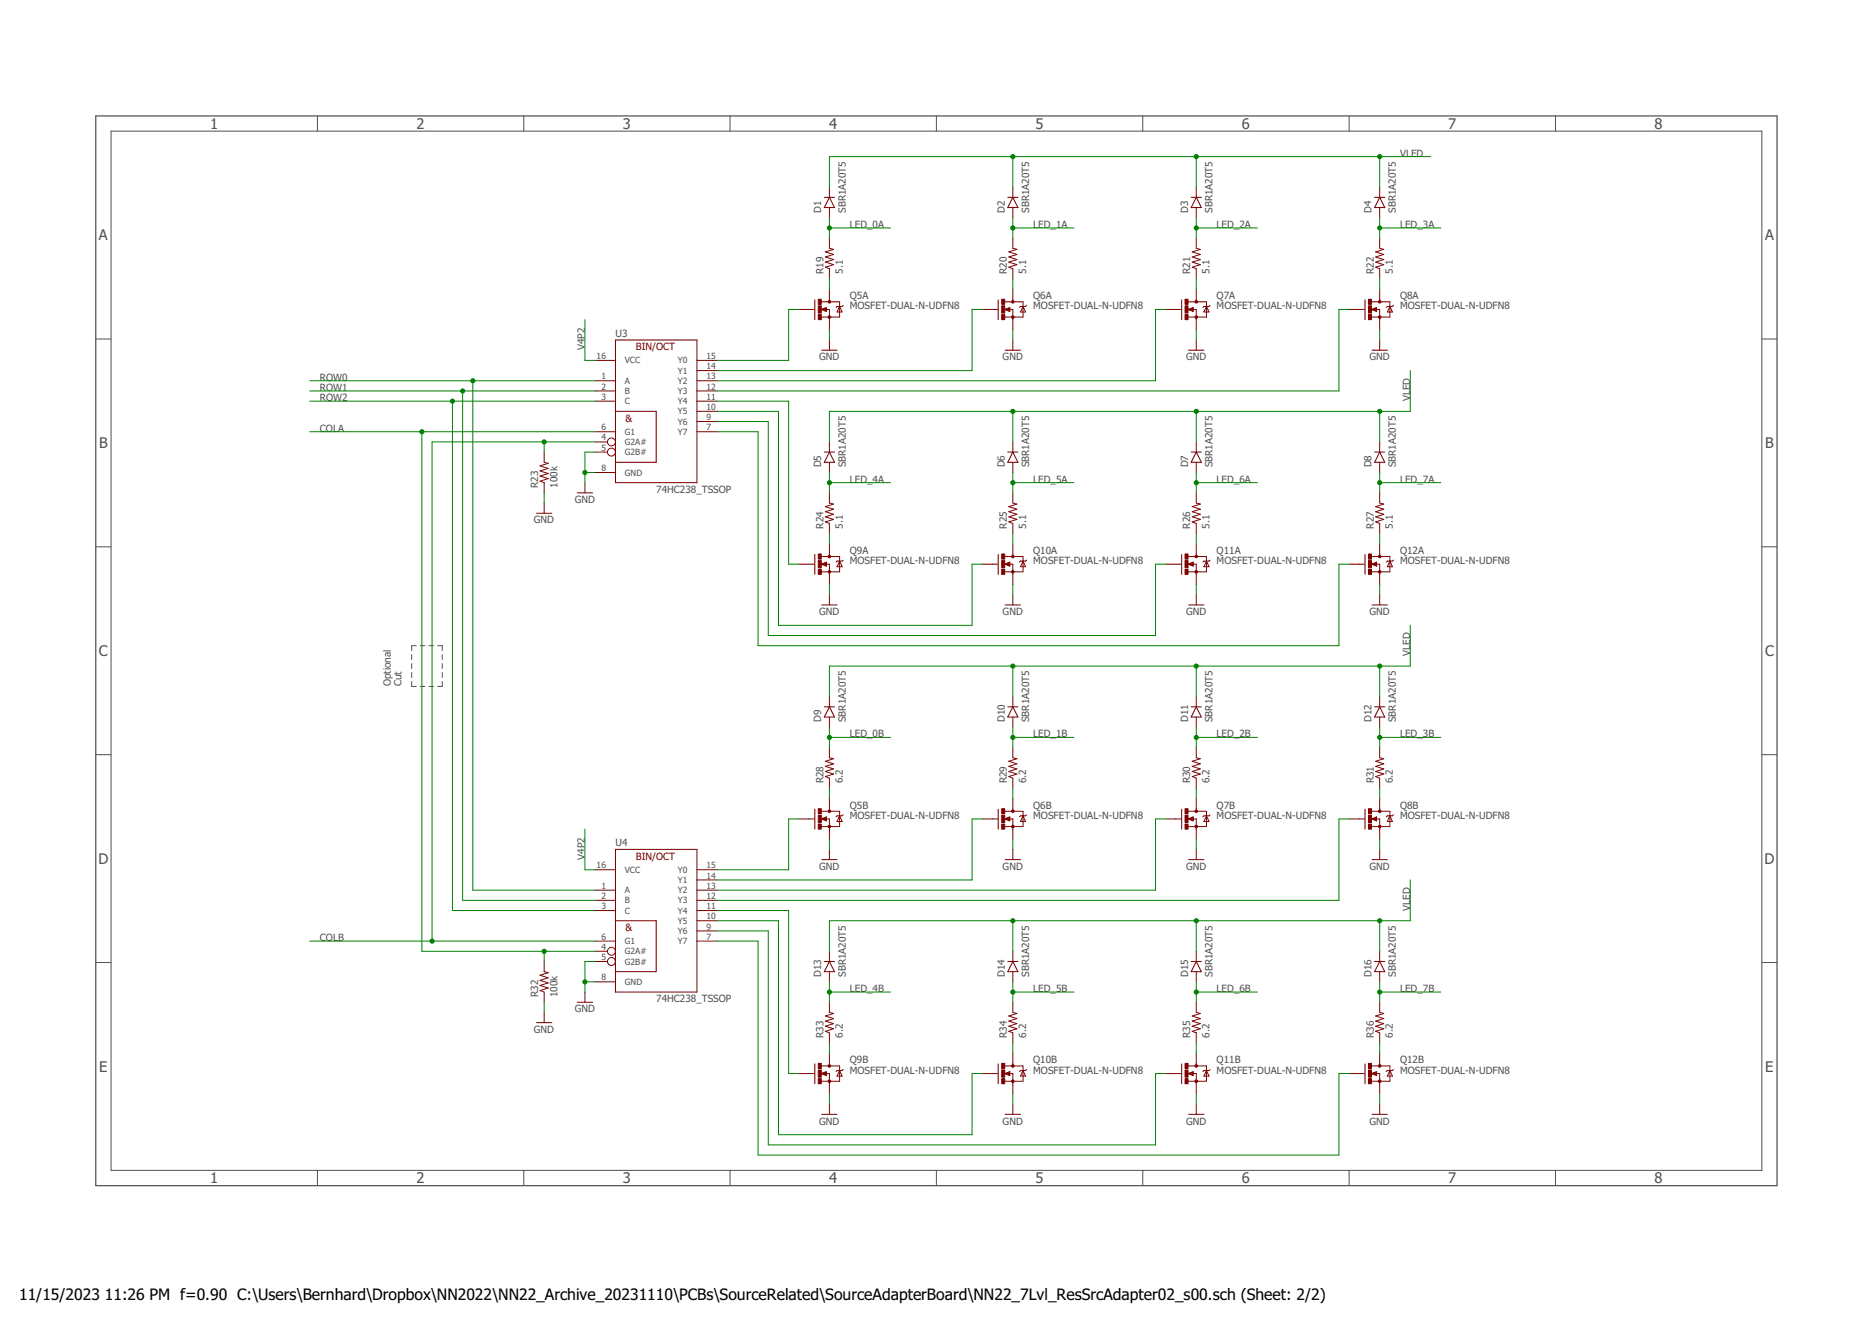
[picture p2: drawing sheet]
<svg xmlns="http://www.w3.org/2000/svg" width="420mm" height="297mm" viewBox="0 0 420 297" stroke-linecap="round" stroke-linejoin="round" font-family="sans-serif">
<path d="M21.5 26h377.1v240h-377.1z" fill="none" stroke="#505050" stroke-width=".28"/>
<g fill="none" stroke="#505050" stroke-width=".22">
<path d="M24.9 29.4h370.3v233.2h-370.3zM71.2 26v3.4M117.5 26v3.4M163.8 26v3.4M210.1 26v3.4M256.3 26v3.4M302.6 26v3.4M348.9 26v3.4M21.5 76.1h3.4M395.2 76.1h3.4M21.5 122.7h3.4M395.2 122.7h3.4"/>
<path d="M92.4 152.9v1.1h1M92.4 146.9v1.1M92.4 148.9v1.1M92.4 150.9v1.1M93.4 144.9h-1v1.1M94.3 144.9h1M94.3 154h1M96.2 144.9h1.1M96.2 154h1.1M98.2 144.9h1v1.1M99.2 146.9v1.1M99.2 148.9v1.1"/>
<path d="M99.2 150.9v1.1M99.2 152.9v1.1h-1M21.5 169.3h3.4M395.2 169.3h3.4M21.5 215.9h3.4M395.2 215.9h3.4M71.2 262.6v3.4M117.5 262.6v3.4M163.8 262.6v3.4M210.1 262.6v3.4M256.3 262.6v3.4M302.6 262.6v3.4"/>
<path d="M348.9 262.6v3.4"/>
</g>
<g fill="none" stroke="#800000" stroke-width=".23">
<path d="M184.9 44.3h2.3M186.1 44.3l1.1 2.3h-2.3zM226.1 44.3h2.2M227.2 44.3l1.1 2.3h-2.2zM267.2 44.3h2.3M268.4 44.3l1.1 2.3h-2.3zM308.4 44.3h2.2M309.5 44.3l1.1 2.3h-2.2zM138.1 76.3h18.2v32h-18.2zM182.8 67.3v4.4M184.3 78.6h3.5M223.9 67.3v4.4"/>
<path d="M225.5 78.6h3.4M265.1 67.3v4.4M266.6 78.6h3.5M306.2 67.3v4.4M307.8 78.6h3.4M138.1 92.3h9.1v11.4h-9.1M120.4 115.1h3.4M129.5 110.6h3.4M184.9 101.4h2.3M186.1 101.4l1.1 2.3h-2.3zM226.1 101.4h2.2M227.2 101.4l1.1 2.3h-2.2z"/>
<path d="M267.2 101.4h2.3M268.4 101.4l1.1 2.3h-2.3zM308.4 101.4h2.2M309.5 101.4l1.1 2.3h-2.2zM182.8 124.4v4.5M184.3 135.7h3.5M223.9 124.4v4.5M225.5 135.7h3.4M265.1 124.4v4.5M266.6 135.7h3.5M306.2 124.4v4.5M307.8 135.7h3.4"/>
<path d="M184.9 158.6h2.3M186.1 158.6l1.1 2.3h-2.3zM226.1 158.6h2.2M227.2 158.6l1.1 2.3h-2.2zM267.2 158.6h2.3M268.4 158.6l1.1 2.3h-2.3zM308.4 158.6h2.2M309.5 158.6l1.1 2.3h-2.2zM138.1 190.6h18.2v32h-18.2zM182.8 181.5v4.5M184.3 192.8h3.5M223.9 181.5v4.5"/>
<path d="M225.5 192.8h3.4M265.1 181.5v4.5M266.6 192.8h3.5M306.2 181.5v4.5M307.8 192.8h3.4M138.1 206.6h9.1v11.4h-9.1M184.9 215.7h2.3M186.1 215.7l1.1 2.3h-2.3zM226.1 215.7h2.2M227.2 215.7l1.1 2.3h-2.2zM267.2 215.7h2.3M268.4 215.7l1.1 2.3h-2.3z"/>
<path d="M308.4 215.7h2.2M309.5 215.7l1.1 2.3h-2.2zM120.4 229.4h3.4M129.5 224.9h3.4M182.8 238.7v4.4M223.9 238.7v4.4M265.1 238.7v4.4M306.2 238.7v4.4M184.3 250h3.5M225.5 250h3.4M266.6 250h3.5M307.8 250h3.4"/>
</g>
<g fill="none" stroke="#800000" stroke-width=".22">
<path d="M186.1 42v2.3M186.1 46.6v2.3M186.1 53.4v2.3l.9 .2-1.9 .6 1.9 .6-1.9 .6 1.9 .5-1.9 .6 1.9 .6-1.9 .5 1 .4v2.3M227.2 42v2.3M227.2 46.6v2.3M227.2 53.4v2.3l.9 .2-1.8 .6 1.8 .6-1.8 .6 1.8 .5-1.8 .6 1.8 .6-1.8 .5 .9 .4v2.3M268.4 42v2.3M268.4 46.6v2.3M268.4 53.4v2.3l.9 .2-1.9 .6 1.9 .6-1.9 .6 1.9 .5-1.9 .6 1.9 .6-1.9 .5 1 .4v2.3M309.5 42v2.3M309.5 46.6v2.3M309.5 53.4v2.3l.9 .2-1.8 .6 1.8 .6-1.8 .6 1.8 .5-1.8 .6 1.8 .6-1.8 .5 .9 .4v2.3"/>
<path d="M179.2 69.4h3.4M184.2 69.4l1.2-.4v.9zM184.3 67.7h4v3.4h-4.1M185.3 69.4h.8v4.6M186.1 64.9v2.8M186.1 76.3v2.3M188.3 68.7l.6 1.3h-1.1zM189.1 68.5l-.2 .2h-1.1l-.2 .3M220.3 69.4h3.5M225.4 69.4l1.1-.4v.9zM225.4 67.7h4.1v3.4h-4.1M226.4 69.4h.8v4.6"/>
<path d="M227.2 64.9v2.8M227.2 76.3v2.3M229.5 68.7l.6 1.3h-1.2zM230.3 68.5l-.2 .2h-1.2l-.2 .3M261.5 69.4h3.4M266.5 69.4l1.2-.4v.9zM266.6 67.7h4v3.4h-4.1M267.5 69.4h.9v4.6M268.4 64.9v2.8M268.4 76.3v2.3M270.6 68.7l.6 1.3h-1.1zM271.4 68.5l-.2 .2h-1.1l-.3 .3"/>
<path d="M302.6 69.4h3.5M307.7 69.4l1.1-.4v.9zM307.7 67.7h4.1v3.4h-4.1M308.7 69.4h.8v4.6M309.5 64.9v2.8M309.5 76.3v2.3M311.8 68.7l.6 1.3h-1.2zM312.6 68.5l-.2 .2h-1.2l-.2 .3M133.5 85.4h4.6M133.5 87.7h4.6M133.5 90h4.6M133.5 96.9h4.6"/>
<path d="M133.5 99.1h2.8M133.5 80.9h4.6M156.3 85.4h4.6M156.3 87.7h4.6M156.3 90h4.6M156.3 96.9h4.6M156.3 80.9h4.6M156.3 83.1h4.6M156.3 92.3h4.6M156.3 94.6h4.6M186.1 99.1v2.3M227.2 99.1v2.3"/>
<path d="M268.4 99.1v2.3M309.5 99.1v2.3M122.1 101.4v2.3l.9 .2-1.9 .6 1.9 .6-1.9 .6 1.9 .5-1.9 .6 1.9 .6-1.9 .5 1 .4v2.3M122.1 112.9v2.2M131.2 108.3v2.3M133.5 101.4h2.8M133.5 106h4.6M186.1 103.7v2.3M186.1 110.6v2.3l.9 .2-1.9 .6 1.9 .5-1.9 .6 1.9 .6-1.9 .6 1.9 .5-1.9 .6 1 .3v2.3M227.2 103.7v2.3M227.2 110.6v2.3l.9 .2-1.8 .6 1.8 .5-1.8 .6 1.8 .6-1.8 .6 1.8 .5-1.8 .6 .9 .3v2.3M268.4 103.7v2.3"/>
<path d="M268.4 110.6v2.3l.9 .2-1.9 .6 1.9 .5-1.9 .6 1.9 .6-1.9 .6 1.9 .5-1.9 .6 1 .3v2.3M309.5 103.7v2.3M309.5 110.6v2.3l.9 .2-1.8 .6 1.8 .5-1.8 .6 1.8 .6-1.8 .6 1.8 .5-1.8 .6 .9 .3v2.3M179.2 126.6h3.4M184.2 126.6l1.2-.5v.9zM184.3 124.9h4v3.4h-4.1M185.3 126.6h.8v4.5M186.1 122v2.9M186.1 133.4v2.3M188.3 125.9l.6 1.2h-1.1zM189.1 125.7l-.2 .2h-1.1l-.2 .2M220.3 126.6h3.5"/>
<path d="M225.4 126.6l1.1-.5v.9zM225.4 124.9h4.1v3.4h-4.1M226.4 126.6h.8v4.5M227.2 122v2.9M227.2 133.4v2.3M229.5 125.9l.6 1.2h-1.2zM230.3 125.7l-.2 .2h-1.2l-.2 .2M261.5 126.6h3.4M266.5 126.6l1.2-.5v.9zM266.6 124.9h4v3.4h-4.1M267.5 126.6h.9v4.5M268.4 122v2.9"/>
<path d="M268.4 133.4v2.3M270.6 125.9l.6 1.2h-1.1zM271.4 125.7l-.2 .2h-1.1l-.3 .2M302.6 126.6h3.5M307.7 126.6l1.1-.5v.9zM307.7 124.9h4.1v3.4h-4.1M308.7 126.6h.8v4.5M309.5 122v2.9M309.5 133.4v2.3M311.8 125.9l.6 1.2h-1.2zM312.6 125.7l-.2 .2h-1.2l-.2 .2M186.1 156.3v2.3"/>
<path d="M227.2 156.3v2.3M268.4 156.3v2.3M309.5 156.3v2.3M186.1 160.9v2.3M186.1 167.7v2.3l.9 .2-1.9 .6 1.9 .6-1.9 .5 1.9 .6-1.9 .6 1.9 .6-1.9 .5 1 .4v2.3M186.1 179.2v2.8M227.2 160.9v2.3M227.2 167.7v2.3l.9 .2-1.8 .6 1.8 .6-1.8 .5 1.8 .6-1.8 .6 1.8 .6-1.8 .5 .9 .4v2.3M227.2 179.2v2.8M268.4 160.9v2.3M268.4 167.7v2.3l.9 .2-1.9 .6 1.9 .6-1.9 .5 1.9 .6-1.9 .6 1.9 .6-1.9 .5 1 .4v2.3M268.4 179.2v2.8"/>
<path d="M309.5 160.9v2.3M309.5 167.7v2.3l.9 .2-1.8 .6 1.8 .6-1.8 .5 1.8 .6-1.8 .6 1.8 .6-1.8 .5 .9 .4v2.3M309.5 179.2v2.8M133.5 199.7h4.6M133.5 195.1h4.6M156.3 199.7h4.6M156.3 195.1h4.6M156.3 197.4h4.6M179.2 183.7h3.4M184.2 183.7l1.2-.4v.9zM184.3 182h4v3.4h-4.1M185.3 183.7h.8v4.6"/>
<path d="M186.1 190.6v2.2M188.3 183l.6 1.3h-1.1zM189.1 182.8l-.2 .2h-1.1l-.2 .3M220.3 183.7h3.5M225.4 183.7l1.1-.4v.9zM225.4 182h4.1v3.4h-4.1M226.4 183.7h.8v4.6M227.2 190.6v2.2M229.5 183l.6 1.3h-1.2zM230.3 182.8l-.2 .2h-1.2l-.2 .3M261.5 183.7h3.4M266.5 183.7l1.2-.4v.9z"/>
<path d="M266.6 182h4v3.4h-4.1M267.5 183.7h.9v4.6M268.4 190.6v2.2M270.6 183l.6 1.3h-1.1zM271.4 182.8l-.2 .2h-1.1l-.3 .3M302.6 183.7h3.5M307.7 183.7l1.1-.4v.9zM307.7 182h4.1v3.4h-4.1M308.7 183.7h.8v4.6M309.5 190.6v2.2M311.8 183l.6 1.3h-1.2zM312.6 182.8l-.2 .2h-1.2l-.2 .3"/>
<path d="M122.1 215.7v2.3l.9 .2-1.9 .6 1.9 .6-1.9 .5 1.9 .6-1.9 .6 1.9 .6-1.9 .5 1 .4v2.3M133.5 202h4.6M133.5 204.3h4.6M133.5 211.1h4.6M133.5 213.4h2.8M133.5 215.7h2.8M156.3 202h4.6M156.3 204.3h4.6M156.3 211.1h4.6M156.3 206.6h4.6M156.3 208.9h4.6M186.1 213.4v2.3"/>
<path d="M186.1 218v2.3M227.2 213.4v2.3M227.2 218v2.3M268.4 213.4v2.3M268.4 218v2.3M309.5 213.4v2.3M309.5 218v2.3M122.1 227.1v2.3M131.2 222.6v2.3M133.5 220.3h4.6M184.3 239.1h4v3.5h-4.1M186.1 224.9v2.2l.9 .3-1.9 .5 1.9 .6-1.9 .6 1.9 .6-1.9 .5 1.9 .6-1.9 .6 1 .3v2.3"/>
<path d="M186.1 236.3v2.8M189.1 239.9l-.2 .3h-1.1l-.2 .2M225.4 239.1h4.1v3.5h-4.1M227.2 224.9v2.2l.9 .3-1.8 .5 1.8 .6-1.8 .6 1.8 .6-1.8 .5 1.8 .6-1.8 .6 .9 .3v2.3M227.2 236.3v2.8M230.3 239.9l-.2 .3h-1.2l-.2 .2M266.6 239.1h4v3.5h-4.1M268.4 224.9v2.2l.9 .3-1.9 .5 1.9 .6-1.9 .6 1.9 .6-1.9 .5 1.9 .6-1.9 .6 1 .3v2.3M268.4 236.3v2.8M271.4 239.9l-.2 .3h-1.1l-.3 .2M307.7 239.1h4.1v3.5h-4.1M309.5 224.9v2.2l.9 .3-1.8 .5 1.8 .6-1.8 .6 1.8 .6-1.8 .5 1.8 .6-1.8 .6 .9 .3v2.3"/>
<path d="M309.5 236.3v2.8M312.6 239.9l-.2 .3h-1.2l-.2 .2M179.2 240.9h3.4M184.2 240.9l1.2-.5v.9zM185.3 240.9h.8v4.5M186.1 247.7v2.3M188.3 240.2l.6 1.2h-1.1zM220.3 240.9h3.5M225.4 240.9l1.1-.5v.9zM226.4 240.9h.8v4.5M227.2 247.7v2.3M229.5 240.2l.6 1.2h-1.2z"/>
<path d="M261.5 240.9h3.4M266.5 240.9l1.2-.5v.9zM267.5 240.9h.9v4.5M268.4 247.7v2.3M270.6 240.2l.6 1.2h-1.1zM302.6 240.9h3.5M307.7 240.9l1.1-.5v.9zM308.7 240.9h.8v4.5M309.5 247.7v2.3M311.8 240.2l.6 1.2h-1.2z"/>
<circle cx="137.2" cy="99.1" r=".89"/>
<circle cx="137.2" cy="101.4" r=".89"/>
<circle cx="137.2" cy="215.7" r=".89"/>
<circle cx="137.2" cy="213.4" r=".89"/>
</g>
<g fill="none" stroke="#800000" stroke-width=".28">
<path d="M185.3 69.2l-.8 .2 .8 .3v-.3h-.3M226.4 69.2l-.8 .2 .8 .3v-.3h-.2M267.5 69.2l-.8 .2 .8 .3v-.3h-.2M308.7 69.2l-.8 .2 .8 .3v-.3h-.2M185.3 126.3l-.8 .3 .8 .2v-.2h-.3M226.4 126.3l-.8 .3 .8 .2v-.2h-.2M267.5 126.3l-.8 .3 .8 .2v-.2h-.2M308.7 126.3l-.8 .3 .8 .2v-.2h-.2M185.3 183.5l-.8 .2 .8 .2v-.2h-.3M226.4 183.5l-.8 .2 .8 .2v-.2h-.2M267.5 183.5l-.8 .2 .8 .2v-.2h-.2M308.7 183.5l-.8 .2 .8 .2v-.2h-.2"/>
<path d="M185.3 240.6l-.8 .3 .8 .2v-.2h-.3M226.4 240.6l-.8 .3 .8 .2v-.2h-.2M267.5 240.6l-.8 .3 .8 .2v-.2h-.2M308.7 240.6l-.8 .3 .8 .2v-.2h-.2"/>
</g>
<g fill="#800000" stroke="#800000" stroke-width=".22">
<circle cx="186.1" cy="71.1" r=".3"/>
<circle cx="186.1" cy="67.7" r=".3"/>
<circle cx="186.1" cy="185.4" r=".3"/>
<circle cx="186.1" cy="182" r=".3"/>
<circle cx="227.2" cy="71.1" r=".3"/>
<circle cx="227.2" cy="67.7" r=".3"/>
<circle cx="227.2" cy="185.4" r=".3"/>
<circle cx="227.2" cy="182" r=".3"/>
<circle cx="268.4" cy="71.1" r=".3"/>
<circle cx="268.4" cy="67.7" r=".3"/>
<circle cx="268.4" cy="185.4" r=".3"/>
<circle cx="268.4" cy="182" r=".3"/>
<circle cx="309.5" cy="71.1" r=".3"/>
<circle cx="309.5" cy="67.7" r=".3"/>
<circle cx="309.5" cy="185.4" r=".3"/>
<circle cx="309.5" cy="182" r=".3"/>
<circle cx="186.1" cy="128.3" r=".3"/>
<circle cx="186.1" cy="124.9" r=".3"/>
<circle cx="186.1" cy="242.6" r=".3"/>
<circle cx="186.1" cy="239.1" r=".3"/>
<circle cx="227.2" cy="128.3" r=".3"/>
<circle cx="227.2" cy="124.9" r=".3"/>
<circle cx="227.2" cy="242.6" r=".3"/>
<circle cx="227.2" cy="239.1" r=".3"/>
<circle cx="268.4" cy="128.3" r=".3"/>
<circle cx="268.4" cy="124.9" r=".3"/>
<circle cx="268.4" cy="242.6" r=".3"/>
<circle cx="268.4" cy="239.1" r=".3"/>
<circle cx="309.5" cy="128.3" r=".3"/>
<circle cx="309.5" cy="124.9" r=".3"/>
<circle cx="309.5" cy="242.6" r=".3"/>
<circle cx="309.5" cy="239.1" r=".3"/>
</g>
<g fill="#800000" stroke="#800000" stroke-width=".22">
<path d="M183.6 70.6h.6v1.1h-.6z"/>
<path d="M183.6 67.1h.6v1.2h-.6z"/>
<path d="M183.6 68.6h.6v1.6h-.6z"/>
<path d="M183.6 184.9h.6v1.1h-.6z"/>
<path d="M183.6 181.4h.6v1.2h-.6z"/>
<path d="M183.6 182.9h.6v1.6h-.6z"/>
<path d="M224.7 70.6h.7v1.1h-.7z"/>
<path d="M224.7 67.1h.7v1.2h-.7z"/>
<path d="M224.7 68.6h.7v1.6h-.7z"/>
<path d="M224.7 184.9h.7v1.1h-.7z"/>
<path d="M224.7 181.4h.7v1.2h-.7z"/>
<path d="M224.7 182.9h.7v1.6h-.7z"/>
<path d="M265.8 70.6h.7v1.1h-.7z"/>
<path d="M265.8 67.1h.7v1.2h-.7z"/>
<path d="M265.8 68.6h.7v1.6h-.7z"/>
<path d="M265.8 184.9h.7v1.1h-.7z"/>
<path d="M265.8 181.4h.7v1.2h-.7z"/>
<path d="M265.8 182.9h.7v1.6h-.7z"/>
<path d="M307 70.6h.7v1.1h-.7z"/>
<path d="M307 67.1h.7v1.2h-.7z"/>
<path d="M307 68.6h.7v1.6h-.7z"/>
<path d="M307 184.9h.7v1.1h-.7z"/>
<path d="M307 181.4h.7v1.2h-.7z"/>
<path d="M307 182.9h.7v1.6h-.7z"/>
<path d="M183.6 127.7h.6v1.2h-.6z"/>
<path d="M183.6 124.3h.6v1.1h-.6z"/>
<path d="M183.6 125.8h.6v1.6h-.6z"/>
<path d="M183.6 242h.6v1.1h-.6z"/>
<path d="M183.6 238.6h.6v1.1h-.6z"/>
<path d="M183.6 240.1h.6v1.6h-.6z"/>
<path d="M224.7 127.7h.7v1.2h-.7z"/>
<path d="M224.7 124.3h.7v1.1h-.7z"/>
<path d="M224.7 125.8h.7v1.6h-.7z"/>
<path d="M224.7 242h.7v1.1h-.7z"/>
<path d="M224.7 238.6h.7v1.1h-.7z"/>
<path d="M224.7 240.1h.7v1.6h-.7z"/>
<path d="M265.8 127.7h.7v1.2h-.7z"/>
<path d="M265.8 124.3h.7v1.1h-.7z"/>
<path d="M265.8 125.8h.7v1.6h-.7z"/>
<path d="M265.8 242h.7v1.1h-.7z"/>
<path d="M265.8 238.6h.7v1.1h-.7z"/>
<path d="M265.8 240.1h.7v1.6h-.7z"/>
<path d="M307 127.7h.7v1.2h-.7z"/>
<path d="M307 124.3h.7v1.1h-.7z"/>
<path d="M307 125.8h.7v1.6h-.7z"/>
<path d="M307 242h.7v1.1h-.7z"/>
<path d="M307 238.6h.7v1.1h-.7z"/>
<path d="M307 240.1h.7v1.6h-.7z"/>
</g>
<g fill="none" stroke="#008000" stroke-width=".22">
<path d="M227.2 35.1v6.9M268.4 35.1v6.9M309.5 35.1v6.9M320.9 35.1h-134.8v6.9M186.1 48.9v4.5M186.1 51.1h13.7M227.2 48.9v4.5M227.2 51.1h13.7M268.4 48.9v4.5M268.4 51.1h13.7M309.5 48.9v4.5M309.5 51.1h13.7"/>
<path d="M131.2 71.7v9.2h2.3M179.2 69.4h-2.3v11.5h-16M186.1 62.6v2.3M186.1 74v2.3M220.3 69.4h-2.2v13.7h-57.2M227.2 62.6v2.3M227.2 74v2.3M261.5 69.4h-2.3v16h-98.3M268.4 62.6v2.3M268.4 74v2.3M302.6 69.4h-2.2v18.3h-139.5M309.5 62.6v2.3"/>
<path d="M309.5 74v2.3M69.5 85.4h64M69.5 90h64M69.5 96.9h64M69.5 87.7h64M94.6 96.9v116.5h38.9M101.5 90v114.3h32M103.8 87.7v114.3h29.7M106.1 85.4v114.3h27.4M122.1 99.1v2.3M133.5 99.1h-36.6v112M160.9 90h16v36.6h2.3"/>
<path d="M160.9 92.3h13.7v48h43.5v-13.7h2.2M160.9 94.6h11.4v48h86.9v-16h2.3M160.9 96.9h9.2v48h130.3v-18.3h2.2M227.2 92.3v6.8M268.4 92.3v6.8M309.5 92.3v6.8M316.4 83.1v9.2h-130.3v6.8M122.1 110.6v2.3M131.2 106h2.3M133.5 101.4h-2.3v6.9M186.1 106v4.6M186.1 119.7v2.3"/>
<path d="M186.1 108.3h13.7M227.2 106v4.6M227.2 119.7v2.3M227.2 108.3h13.7M268.4 106v4.6M268.4 119.7v2.3M268.4 108.3h13.7M309.5 106v4.6M309.5 119.7v2.3M309.5 108.3h13.7M186.1 131.1v2.3M227.2 131.1v2.3"/>
<path d="M268.4 131.1v2.3M309.5 131.1v2.3M227.2 149.4v6.9M268.4 149.4v6.9M309.5 149.4v6.9M316.4 140.3v9.1h-130.3v6.9M186.1 163.2v4.5M186.1 176.9v2.3M186.1 165.4h13.7M227.2 163.2v4.5M227.2 176.9v2.3M227.2 165.4h13.7"/>
<path d="M268.4 163.2v4.5M268.4 176.9v2.3M268.4 165.4h13.7M309.5 163.2v4.5M309.5 176.9v2.3M309.5 165.4h13.7M131.2 186v9.1h2.3M179.2 183.7h-2.3v11.4h-16M186.1 188.3v2.3M220.3 183.7h-2.2v13.7h-57.2M227.2 188.3v2.3M261.5 183.7h-2.3v16h-98.3"/>
<path d="M268.4 188.3v2.3M302.6 183.7h-2.2v18.3h-139.5M309.5 188.3v2.3M316.4 197.4v9.2h-130.3v6.8M69.5 211.1h64M122.1 213.4v2.3M133.5 215.7h-2.3v6.9M160.9 204.3h16v36.6h2.3M160.9 206.6h13.7v48h43.5v-13.7h2.2M160.9 208.9h11.4v48h86.9v-16h2.3M160.9 211.1h9.2v48h130.3v-18.2h2.2M227.2 206.6v6.8"/>
<path d="M268.4 206.6v6.8M309.5 206.6v6.8M122.1 224.9v2.2M131.2 220.3h2.3M186.1 220.3v4.6M186.1 234v2.3M186.1 222.6h13.7M227.2 220.3v4.6M227.2 234v2.3M227.2 222.6h13.7M268.4 220.3v4.6M268.4 234v2.3"/>
<path d="M268.4 222.6h13.7M309.5 220.3v4.6M309.5 234v2.3M309.5 222.6h13.7M186.1 245.4v2.3M227.2 245.4v2.3M268.4 245.4v2.3M309.5 245.4v2.3"/>
</g>
<g fill="#008000" stroke="#008000" stroke-width=".22">
<circle cx="131.2" cy="106" r=".47"/>
<circle cx="131.2" cy="220.3" r=".47"/>
<circle cx="186.1" cy="51.1" r=".47"/>
<circle cx="186.1" cy="165.4" r=".47"/>
<circle cx="227.2" cy="51.1" r=".47"/>
<circle cx="227.2" cy="165.4" r=".47"/>
<circle cx="268.4" cy="51.1" r=".47"/>
<circle cx="268.4" cy="165.4" r=".47"/>
<circle cx="309.5" cy="51.1" r=".47"/>
<circle cx="309.5" cy="165.4" r=".47"/>
<circle cx="186.1" cy="108.3" r=".47"/>
<circle cx="186.1" cy="222.6" r=".47"/>
<circle cx="227.2" cy="108.3" r=".47"/>
<circle cx="227.2" cy="222.6" r=".47"/>
<circle cx="268.4" cy="108.3" r=".47"/>
<circle cx="268.4" cy="222.6" r=".47"/>
<circle cx="309.5" cy="108.3" r=".47"/>
<circle cx="309.5" cy="222.6" r=".47"/>
<circle cx="96.9" cy="211.1" r=".47"/>
<circle cx="122.1" cy="99.1" r=".47"/>
<circle cx="94.6" cy="96.9" r=".47"/>
<circle cx="122.1" cy="213.4" r=".47"/>
<circle cx="106.1" cy="85.4" r=".47"/>
<circle cx="103.8" cy="87.7" r=".47"/>
<circle cx="101.5" cy="90" r=".47"/>
<circle cx="227.2" cy="35.1" r=".47"/>
<circle cx="268.4" cy="35.1" r=".47"/>
<circle cx="309.5" cy="35.1" r=".47"/>
<circle cx="309.5" cy="92.3" r=".47"/>
<circle cx="227.2" cy="92.3" r=".47"/>
<circle cx="268.4" cy="92.3" r=".47"/>
<circle cx="227.2" cy="149.4" r=".47"/>
<circle cx="268.4" cy="149.4" r=".47"/>
<circle cx="309.5" cy="149.4" r=".47"/>
<circle cx="309.5" cy="206.6" r=".47"/>
<circle cx="268.4" cy="206.6" r=".47"/>
<circle cx="227.2" cy="206.6" r=".47"/>
</g>
<g font-size="3.5">
<text x="4.3" y="291.7">11/15/2023</text>
<text x="23.5" y="291.7">11:26 PM f=0.90 C:\Users\Bernhard\Dropbox\NN2022\NN22_Archive_20231110\PCBs\SourceRelated\SourceAdapterBoard\NN22_7Lvl_ResSrcAdapter02_s00.sch (Sheet: 2/2)</text>
</g>
<g font-size="3.3" fill="#505050">
<text x="47.2" y="28.9">1</text>
<text x="93.5" y="28.9">2</text>
<text x="139.7" y="28.9">3</text>
<text x="186" y="28.9">4</text>
<text x="232.3" y="28.9">5</text>
<text x="278.6" y="28.9">6</text>
<text x="324.9" y="28.9">7</text>
<text x="371.2" y="28.9">8</text>
<text x="22.2" y="53.9">A</text>
<text x="395.9" y="53.9">A</text>
<text x="22.2" y="100.5">B</text>
<text x="396" y="100.5">B</text>
<text x="22.2" y="147.2">C</text>
<text x="395.9" y="147.2">C</text>
<text x="22.1" y="193.8">D</text>
<text x="395.8" y="193.8">D</text>
<text x="22.3" y="240.4">E</text>
<text x="396" y="240.4">E</text>
<text x="47.2" y="265.5">1</text>
<text x="93.5" y="265.5">2</text>
<text x="139.7" y="265.5">3</text>
<text x="186" y="265.5">4</text>
<text x="232.3" y="265.5">5</text>
<text x="278.6" y="265.5">6</text>
<text x="324.9" y="265.5">7</text>
<text x="371.2" y="265.5">8</text>
</g>
<g font-size="2.2" fill="#505050">
<text x="314.1" y="35.1">VLED</text>
<text x="184.2" y="47.7" transform="rotate(-90 184.2 47.7)">D1</text>
<text x="189.7" y="47.7" transform="rotate(-90 189.7 47.7)">SBR1A20T5</text>
<text x="225.4" y="47.7" transform="rotate(-90 225.4 47.7)">D2</text>
<text x="230.9" y="47.7" transform="rotate(-90 230.9 47.7)">SBR1A20T5</text>
<text x="266.5" y="47.7" transform="rotate(-90 266.5 47.7)">D3</text>
<text x="272" y="47.7" transform="rotate(-90 272 47.7)">SBR1A20T5</text>
<text x="307.7" y="47.7" transform="rotate(-90 307.7 47.7)">D4</text>
<text x="313.2" y="47.7" transform="rotate(-90 313.2 47.7)">SBR1A20T5</text>
<text x="190.6" y="51.1">LED_0A</text>
<text x="231.8" y="51.1">LED_1A</text>
<text x="272.9" y="51.1">LED_2A</text>
<text x="314.1" y="51.1">LED_3A</text>
<text x="184.7" y="61.4" transform="rotate(-90 184.7 61.4)">R19</text>
<text x="189" y="61.4" transform="rotate(-90 189 61.4)">5.1</text>
<text x="225.9" y="61.4" transform="rotate(-90 225.9 61.4)">R20</text>
<text x="230.2" y="61.4" transform="rotate(-90 230.2 61.4)">5.1</text>
<text x="267" y="61.4" transform="rotate(-90 267 61.4)">R21</text>
<text x="271.3" y="61.4" transform="rotate(-90 271.3 61.4)">5.1</text>
<text x="308.1" y="61.4" transform="rotate(-90 308.1 61.4)">R22</text>
<text x="312.5" y="61.4" transform="rotate(-90 312.5 61.4)">5.1</text>
<text x="190.6" y="69.4">MOSFET-DUAL-N-UDFN8</text>
<text x="190.6" y="67.1">Q5A</text>
<text x="231.8" y="69.4">MOSFET-DUAL-N-UDFN8</text>
<text x="231.8" y="67.1">Q6A</text>
<text x="272.9" y="69.4">MOSFET-DUAL-N-UDFN8</text>
<text x="272.9" y="67.1">Q7A</text>
<text x="314.1" y="69.4">MOSFET-DUAL-N-UDFN8</text>
<text x="314.1" y="67.1">Q8A</text>
<text x="138.1" y="75.6">U3</text>
<text x="131.2" y="78.6" transform="rotate(-90 131.2 78.6)">V4P2</text>
<text x="183.8" y="80.9">GND</text>
<text x="224.9" y="80.9">GND</text>
<text x="266.1" y="80.9">GND</text>
<text x="307.2" y="80.9">GND</text>
<text x="71.8" y="85.4">ROW0</text>
<text x="71.8" y="87.7">ROW1</text>
<text x="71.8" y="90">ROW2</text>
<text x="316.4" y="90" transform="rotate(-90 316.4 90)">VLED</text>
<text x="71.8" y="96.9">COLA</text>
<text x="184.2" y="104.9" transform="rotate(-90 184.2 104.9)">D5</text>
<text x="189.7" y="104.9" transform="rotate(-90 189.7 104.9)">SBR1A20T5</text>
<text x="225.4" y="104.9" transform="rotate(-90 225.4 104.9)">D6</text>
<text x="230.9" y="104.9" transform="rotate(-90 230.9 104.9)">SBR1A20T5</text>
<text x="266.5" y="104.9" transform="rotate(-90 266.5 104.9)">D7</text>
<text x="272" y="104.9" transform="rotate(-90 272 104.9)">SBR1A20T5</text>
<text x="307.7" y="104.9" transform="rotate(-90 307.7 104.9)">D8</text>
<text x="313.2" y="104.9" transform="rotate(-90 313.2 104.9)">SBR1A20T5</text>
<text x="120.7" y="109.4" transform="rotate(-90 120.7 109.4)">R23</text>
<text x="125" y="109.4" transform="rotate(-90 125 109.4)">100k</text>
<text x="128.9" y="112.9">GND</text>
<text x="147.2" y="110.6">74HC238_TSSOP</text>
<text x="190.6" y="108.3">LED_4A</text>
<text x="231.8" y="108.3">LED_5A</text>
<text x="272.9" y="108.3">LED_6A</text>
<text x="314.1" y="108.3">LED_7A</text>
<text x="119.8" y="117.4">GND</text>
<text x="184.7" y="118.6" transform="rotate(-90 184.7 118.6)">R24</text>
<text x="189" y="118.6" transform="rotate(-90 189 118.6)">5.1</text>
<text x="225.9" y="118.6" transform="rotate(-90 225.9 118.6)">R25</text>
<text x="230.2" y="118.6" transform="rotate(-90 230.2 118.6)">5.1</text>
<text x="267" y="118.6" transform="rotate(-90 267 118.6)">R26</text>
<text x="271.3" y="118.6" transform="rotate(-90 271.3 118.6)">5.1</text>
<text x="308.1" y="118.6" transform="rotate(-90 308.1 118.6)">R27</text>
<text x="312.5" y="118.6" transform="rotate(-90 312.5 118.6)">5.1</text>
<text x="190.6" y="124.3">Q9A</text>
<text x="231.8" y="124.3">Q10A</text>
<text x="272.9" y="124.3">Q11A</text>
<text x="314.1" y="124.3">Q12A</text>
<text x="190.6" y="126.6">MOSFET-DUAL-N-UDFN8</text>
<text x="231.8" y="126.6">MOSFET-DUAL-N-UDFN8</text>
<text x="272.9" y="126.6">MOSFET-DUAL-N-UDFN8</text>
<text x="314.1" y="126.6">MOSFET-DUAL-N-UDFN8</text>
<text x="183.8" y="138">GND</text>
<text x="224.9" y="138">GND</text>
<text x="266.1" y="138">GND</text>
<text x="307.2" y="138">GND</text>
<text x="316.4" y="147.1" transform="rotate(-90 316.4 147.1)">VLED</text>
<text x="87.7" y="154" transform="rotate(-90 87.7 154)">Optional</text>
<text x="90.1" y="154" transform="rotate(-90 90.1 154)">Cut</text>
<text x="184.2" y="162" transform="rotate(-90 184.2 162)">D9</text>
<text x="189.7" y="162" transform="rotate(-90 189.7 162)">SBR1A20T5</text>
<text x="190.6" y="165.4">LED_0B</text>
<text x="225.4" y="162" transform="rotate(-90 225.4 162)">D10</text>
<text x="230.9" y="162" transform="rotate(-90 230.9 162)">SBR1A20T5</text>
<text x="231.8" y="165.4">LED_1B</text>
<text x="266.5" y="162" transform="rotate(-90 266.5 162)">D11</text>
<text x="272" y="162" transform="rotate(-90 272 162)">SBR1A20T5</text>
<text x="272.9" y="165.4">LED_2B</text>
<text x="307.7" y="162" transform="rotate(-90 307.7 162)">D12</text>
<text x="313.2" y="162" transform="rotate(-90 313.2 162)">SBR1A20T5</text>
<text x="314.1" y="165.4">LED_3B</text>
<text x="184.7" y="175.7" transform="rotate(-90 184.7 175.7)">R28</text>
<text x="189" y="175.7" transform="rotate(-90 189 175.7)">6.2</text>
<text x="225.9" y="175.7" transform="rotate(-90 225.9 175.7)">R29</text>
<text x="230.2" y="175.7" transform="rotate(-90 230.2 175.7)">6.2</text>
<text x="267" y="175.7" transform="rotate(-90 267 175.7)">R30</text>
<text x="271.3" y="175.7" transform="rotate(-90 271.3 175.7)">6.2</text>
<text x="308.1" y="175.7" transform="rotate(-90 308.1 175.7)">R31</text>
<text x="312.5" y="175.7" transform="rotate(-90 312.5 175.7)">6.2</text>
<text x="190.6" y="183.7">MOSFET-DUAL-N-UDFN8</text>
<text x="190.6" y="181.4">Q5B</text>
<text x="231.8" y="183.7">MOSFET-DUAL-N-UDFN8</text>
<text x="231.8" y="181.4">Q6B</text>
<text x="272.9" y="183.7">MOSFET-DUAL-N-UDFN8</text>
<text x="272.9" y="181.4">Q7B</text>
<text x="314.1" y="183.7">MOSFET-DUAL-N-UDFN8</text>
<text x="314.1" y="181.4">Q8B</text>
<text x="138.1" y="189.9">U4</text>
<text x="131.2" y="192.9" transform="rotate(-90 131.2 192.9)">V4P2</text>
<text x="183.8" y="195.1">GND</text>
<text x="224.9" y="195.1">GND</text>
<text x="266.1" y="195.1">GND</text>
<text x="307.2" y="195.1">GND</text>
<text x="316.4" y="204.3" transform="rotate(-90 316.4 204.3)">VLED</text>
<text x="71.8" y="211.1">COLB</text>
<text x="184.2" y="219.1" transform="rotate(-90 184.2 219.1)">D13</text>
<text x="189.7" y="219.1" transform="rotate(-90 189.7 219.1)">SBR1A20T5</text>
<text x="225.4" y="219.1" transform="rotate(-90 225.4 219.1)">D14</text>
<text x="230.9" y="219.1" transform="rotate(-90 230.9 219.1)">SBR1A20T5</text>
<text x="266.5" y="219.1" transform="rotate(-90 266.5 219.1)">D15</text>
<text x="272" y="219.1" transform="rotate(-90 272 219.1)">SBR1A20T5</text>
<text x="307.7" y="219.1" transform="rotate(-90 307.7 219.1)">D16</text>
<text x="313.2" y="219.1" transform="rotate(-90 313.2 219.1)">SBR1A20T5</text>
<text x="120.7" y="223.7" transform="rotate(-90 120.7 223.7)">R32</text>
<text x="125" y="223.7" transform="rotate(-90 125 223.7)">100k</text>
<text x="128.9" y="227.1">GND</text>
<text x="147.2" y="224.9">74HC238_TSSOP</text>
<text x="190.6" y="222.6">LED_4B</text>
<text x="231.8" y="222.6">LED_5B</text>
<text x="272.9" y="222.6">LED_6B</text>
<text x="314.1" y="222.6">LED_7B</text>
<text x="119.8" y="231.7">GND</text>
<text x="184.7" y="232.9" transform="rotate(-90 184.7 232.9)">R33</text>
<text x="189" y="232.9" transform="rotate(-90 189 232.9)">6.2</text>
<text x="225.9" y="232.9" transform="rotate(-90 225.9 232.9)">R34</text>
<text x="230.2" y="232.9" transform="rotate(-90 230.2 232.9)">6.2</text>
<text x="267" y="232.9" transform="rotate(-90 267 232.9)">R35</text>
<text x="271.3" y="232.9" transform="rotate(-90 271.3 232.9)">6.2</text>
<text x="308.1" y="232.9" transform="rotate(-90 308.1 232.9)">R36</text>
<text x="312.5" y="232.9" transform="rotate(-90 312.5 232.9)">6.2</text>
<text x="190.6" y="238.6">Q9B</text>
<text x="231.8" y="238.6">Q10B</text>
<text x="272.9" y="238.6">Q11B</text>
<text x="314.1" y="238.6">Q12B</text>
<text x="190.6" y="240.9">MOSFET-DUAL-N-UDFN8</text>
<text x="231.8" y="240.9">MOSFET-DUAL-N-UDFN8</text>
<text x="272.9" y="240.9">MOSFET-DUAL-N-UDFN8</text>
<text x="314.1" y="240.9">MOSFET-DUAL-N-UDFN8</text>
<text x="183.8" y="252.3">GND</text>
<text x="224.9" y="252.3">GND</text>
<text x="266.1" y="252.3">GND</text>
<text x="307.2" y="252.3">GND</text>
</g>
<g font-size="2.2" fill="#800000">
<text x="142.6" y="78.6">BIN/OCT</text>
<text x="140.3" y="94.6">&amp;</text>
<text x="142.6" y="192.9">BIN/OCT</text>
<text x="140.3" y="208.9">&amp;</text>
</g>
<g font-size="1.9" fill="#505050">
<text x="133.8" y="80.5">16</text>
<text x="140.2" y="81.5">VCC</text>
<text x="152.1" y="81.6">Y0</text>
<text x="152.1" y="83.8">Y1</text>
<text x="158.4" y="80.5">15</text>
<text x="158.4" y="82.8">14</text>
<text x="134.9" y="85.1">1</text>
<text x="134.9" y="87.4">2</text>
<text x="134.9" y="89.7">3</text>
<text x="140.2" y="86.1">A</text>
<text x="140.2" y="88.4">B</text>
<text x="152.1" y="86.1">Y2</text>
<text x="152.1" y="88.4">Y3</text>
<text x="158.4" y="85.1">13</text>
<text x="158.4" y="87.4">12</text>
<text x="158.4" y="89.7">11</text>
<text x="140.2" y="90.7">C</text>
<text x="152.1" y="90.7">Y4</text>
<text x="152.1" y="93">Y5</text>
<text x="152.1" y="95.3">Y6</text>
<text x="158.4" y="92">10</text>
<text x="158.4" y="94.3">9</text>
<text x="134.9" y="96.5">6</text>
<text x="134.9" y="98.8">4</text>
<text x="134.9" y="101.1">5</text>
<text x="140.2" y="97.5">G1</text>
<text x="140.2" y="99.8">G2A#</text>
<text x="152.1" y="97.6">Y7</text>
<text x="158.4" y="96.5">7</text>
<text x="134.9" y="105.7">8</text>
<text x="140.2" y="102.1">G2B#</text>
<text x="140.2" y="106.7">GND</text>
<text x="133.8" y="194.8">16</text>
<text x="140.2" y="195.8">VCC</text>
<text x="152.1" y="195.8">Y0</text>
<text x="158.4" y="194.8">15</text>
<text x="158.4" y="197.1">14</text>
<text x="134.9" y="199.4">1</text>
<text x="134.9" y="201.7">2</text>
<text x="134.9" y="204">3</text>
<text x="140.2" y="200.4">A</text>
<text x="140.2" y="202.7">B</text>
<text x="152.1" y="198.1">Y1</text>
<text x="152.1" y="200.4">Y2</text>
<text x="152.1" y="202.7">Y3</text>
<text x="158.4" y="199.4">13</text>
<text x="158.4" y="201.7">12</text>
<text x="158.4" y="204">11</text>
<text x="140.2" y="205">C</text>
<text x="152.1" y="205">Y4</text>
<text x="152.1" y="207.3">Y5</text>
<text x="152.1" y="209.5">Y6</text>
<text x="158.4" y="206.3">10</text>
<text x="158.4" y="208.5">9</text>
<text x="134.9" y="210.8">6</text>
<text x="134.9" y="213.1">4</text>
<text x="134.9" y="215.4">5</text>
<text x="140.2" y="211.8">G1</text>
<text x="140.2" y="214.1">G2A#</text>
<text x="152.1" y="211.8">Y7</text>
<text x="158.4" y="210.8">7</text>
<text x="134.9" y="220">8</text>
<text x="140.2" y="216.4">G2B#</text>
<text x="140.2" y="221">GND</text>
</g>
</svg>
